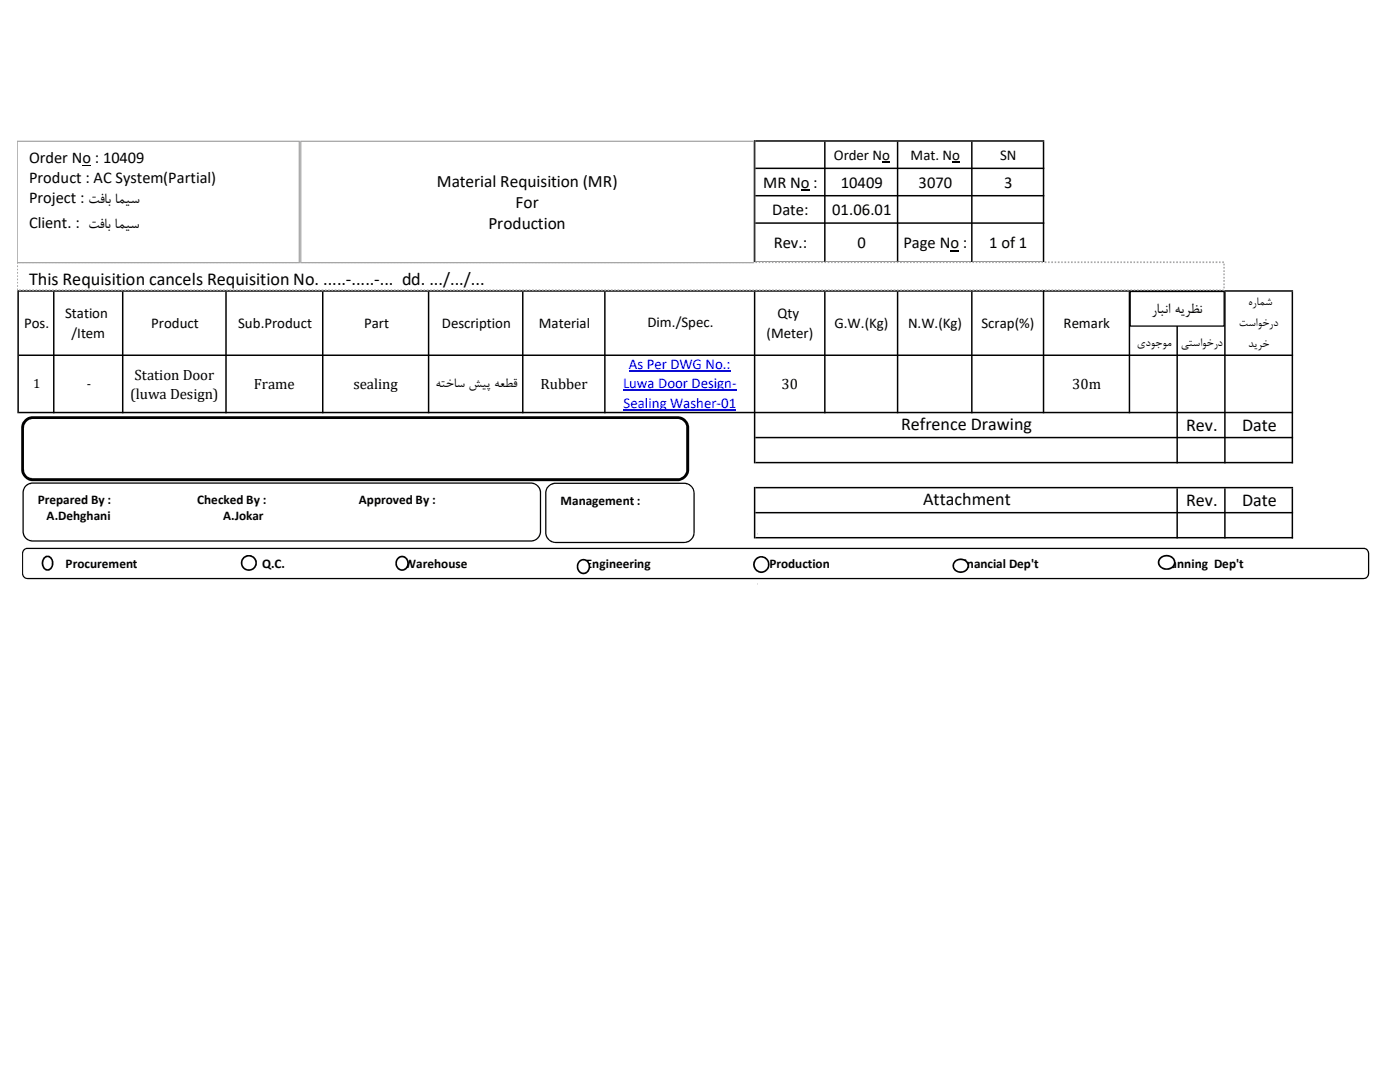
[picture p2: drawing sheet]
<svg xmlns="http://www.w3.org/2000/svg" width="279mm" height="216mm" viewBox="0 0 279 216" stroke-linecap="round" stroke-linejoin="round" font-family="sans-serif">
<path d="M159.8 37.8h1.7v.2h-1.7zM176 32.2h1.6v.2h-1.6zM190 32.2h1.6v.2h-1.6zM189.7 49.9h1.7v.2h-1.7z" fill="#000"/>
<path d="M124.3 77.9h22.7M125.5 74h20.3M124.5 81.8h22.4" fill="none" stroke="#00f" stroke-width=".21"/>
<g fill="#000">
<path d="M150.5 28h.2v24.5h-.2zM164.5 28.3h.3v24.2h-.3zM179 28.3h.3v24.2h-.3zM193.8 28.3h.3v24.2h-.3zM150.5 58.2h.2v34.3h-.2zM234.8 58.2h.3v34.3h-.3zM244.3 58.2h.3v34.3h-.3zM257.8 58.2h.3v34.3h-.3zM150.5 97.2h.2v10.2h-.2zM164.5 58.2h.3v24.3h-.3zM179 58.2h.3v24.3h-.3zM193.8 58.2h.3v24.3h-.3zM208.1 28.3h.3v54.2h-.3zM3.5 57.9h.3v24.6h-.3zM10.6 58.2h.3v24.3h-.3zM24.3 58.2h.3v24.3h-.3zM45 58.2h.3v24.3h-.3zM64.3 58.2h.3v24.3h-.3zM85.4 58.2h.3v24.3h-.3zM104.2 58.2h.3v24.3h-.3zM120.6 58.2h.3v24.3h-.3zM225.3 58.2h.3v24.3h-.3zM234.8 97.5h.3v9.9h-.3zM244.3 97.5h.3v9.9h-.3zM257.8 97.5h.3v9.9h-.3z" fill-rule="evenodd"/>
<path d="M150.7 28h57.7v.3h-57.7zM150.7 33.4h57.7v.3h-57.7zM150.7 38.9h57.7v.3h-57.7zM150.7 44.4h57.7v.3h-57.7zM150.7 52.2h57.7v.3h-57.7zM3.8 57.9h254.3v.3h-254.3zM3.8 70.7h254.3v.3h-254.3zM3.8 82.2h254.3v.3h-254.3zM150.7 87.2h107.4v.3h-107.4zM150.7 92.2h107.4v.3h-107.4zM150.7 97.2h107.4v.3h-107.4zM150.7 102.2h107.4v.2h-107.4zM150.7 107.1h107.4v.3h-107.4z" fill-rule="evenodd"/>
<path d="M151.1 106.4l.1 .2zM151.1 116.4l.1 .2z" fill-rule="evenodd"/>
</g>
<path d="M3.4 52.3h240.9v5.6h-240.9z" fill="#fff"/>
<path d="M3.4 57.6h.2v.3h-.2zM3.4 56.9h.2v.3h-.2zM3.4 56.3h.2v.3h-.2zM3.4 55.6h.2v.3h-.2zM3.4 54.9h.2v.3h-.2zM3.4 54.3h.2v.3h-.2zM3.4 53.6h.2v.3h-.2zM3.4 53h.2v.3h-.2zM3.4 52.2v.3l.2-.2v.3h-.2zM3.8 52.2h.3v.3h-.3zM4.4 52.2h.3v.3h-.3zM5.1 52.2h.3v.3h-.3zM5.8 52.2h.3v.3h-.3zM6.4 52.2h.3v.3h-.3zM7.1 52.2h.3v.3h-.3zM7.7 52.2h.3v.3h-.3zM8.4 52.2h.3v.3h-.3zM9 52.2h.4v.3h-.4zM9.7 52.2h.3v.3h-.3zM10.3 52.2h.4v.3h-.4zM11 52.2h.3v.3h-.3zM11.6 52.2h.4v.3h-.4zM12.3 52.2h.3v.3h-.3zM13 52.2h.3v.3h-.3zM13.6 52.2h.3v.3h-.3zM14.3 52.2h.3v.3h-.3zM14.9 52.2h.3v.3h-.3zM15.6 52.2h.3v.3h-.3zM16.3 52.2h.3v.3h-.3zM16.9 52.2h.3v.3h-.3zM17.6 52.2h.3v.3h-.3zM18.2 52.2h.3v.3h-.3zM18.9 52.2h.3v.3h-.3zM19.5 52.2h.4v.3h-.4zM20.2 52.2h.3v.3h-.3zM20.8 52.2h.4v.3h-.4zM21.5 52.2h.3v.3h-.3zM22.1 52.2h.4v.3h-.4zM22.8 52.2h.3v.3h-.3zM23.5 52.2h.3v.3h-.3zM24.1 52.2h.3v.3h-.3zM24.8 52.2h.3v.3h-.3zM25.4 52.2h.3v.3h-.3zM26.1 52.2h.3v.3h-.3zM26.8 52.2h.3v.3h-.3zM27.4 52.2h.3v.3h-.3zM28.1 52.2h.3v.3h-.3zM28.7 52.2h.3v.3h-.3zM29.4 52.2h.3v.3h-.3zM30 52.2h.4v.3h-.4zM30.7 52.2h.3v.3h-.3zM31.3 52.2h.4v.3h-.4zM32 52.2h.3v.3h-.3zM32.6 52.2h.4v.3h-.4zM33.3 52.2h.3v.3h-.3zM34 52.2h.3v.3h-.3zM34.6 52.2h.3v.3h-.3zM35.3 52.2h.3v.3h-.3zM35.9 52.2h.3v.3h-.3zM36.6 52.2h.3v.3h-.3zM37.3 52.2h.2v.3h-.2zM37.9 52.2h.3v.3h-.3zM38.6 52.2h.3v.3h-.3zM39.2 52.2h.3v.3h-.3zM39.9 52.2h.3v.3h-.3zM40.5 52.2h.4v.3h-.4zM41.2 52.2h.3v.3h-.3zM41.8 52.2h.4v.3h-.4zM42.5 52.2h.3v.3h-.3zM43.1 52.2h.4v.3h-.4zM43.8 52.2h.3v.3h-.3zM44.4 52.2h.4v.3h-.4zM45.1 52.2h.3v.3h-.3zM45.8 52.2h.3v.3h-.3zM46.4 52.2h.3v.3h-.3zM47.1 52.2h.3v.3h-.3zM47.8 52.2h.2v.3h-.2zM48.4 52.2h.3v.3h-.3zM49.1 52.2h.3v.3h-.3zM49.7 52.2h.3v.3h-.3zM50.4 52.2h.3v.3h-.3zM51 52.2h.4v.3h-.4zM51.7 52.2h.3v.3h-.3zM52.3 52.2h.4v.3h-.4zM53 52.2h.3v.3h-.3zM53.6 52.2h.4v.3h-.4zM54.3 52.2h.3v.3h-.3zM54.9 52.2h.4v.3h-.4zM55.6 52.2h.3v.3h-.3zM56.3 52.2h.3v.3h-.3zM56.9 52.2h.3v.3h-.3zM57.6 52.2h.3v.3h-.3zM58.3 52.2h.2v.3h-.2zM58.9 52.2h.3v.3h-.3zM59.6 52.2h.3v.3h-.3zM60.2 52.2h.3v.3h-.3zM60.9 52.2h.3v.3h-.3zM61.5 52.2h.3v.3h-.3zM62.2 52.2h.3v.3h-.3zM62.8 52.2h.4v.3h-.4zM63.5 52.2h.3v.3h-.3zM64.1 52.2h.4v.3h-.4zM64.8 52.2h.3v.3h-.3zM65.4 52.2h.4v.3h-.4zM66.1 52.2h.3v.3h-.3zM66.8 52.2h.3v.3h-.3zM67.4 52.2h.3v.3h-.3zM68.1 52.2h.3v.3h-.3zM68.7 52.2h.3v.3h-.3zM69.4 52.2h.3v.3h-.3zM70.1 52.2h.3v.3h-.3zM70.7 52.2h.3v.3h-.3zM71.4 52.2h.3v.3h-.3zM72 52.2h.3v.3h-.3zM72.7 52.2h.3v.3h-.3zM73.3 52.2h.4v.3h-.4zM74 52.2h.3v.3h-.3zM74.6 52.2h.4v.3h-.4zM75.3 52.2h.3v.3h-.3zM75.9 52.2h.4v.3h-.4zM76.6 52.2h.3v.3h-.3zM77.3 52.2h.3v.3h-.3zM77.9 52.2h.3v.3h-.3zM78.6 52.2h.3v.3h-.3zM79.2 52.2h.3v.3h-.3zM79.9 52.2h.3v.3h-.3zM80.6 52.2h.3v.3h-.3zM81.2 52.2h.3v.3h-.3zM81.9 52.2h.3v.3h-.3zM82.5 52.2h.3v.3h-.3zM83.2 52.2h.3v.3h-.3zM83.8 52.2h.4v.3h-.4zM84.5 52.2h.3v.3h-.3zM85.1 52.2h.4v.3h-.4zM85.8 52.2h.3v.3h-.3zM86.4 52.2h.4v.3h-.4zM87.1 52.2h.3v.3h-.3zM87.8 52.2h.3v.3h-.3zM88.4 52.2h.3v.3h-.3zM89.1 52.2h.3v.3h-.3zM89.7 52.2h.3v.3h-.3zM90.4 52.2h.3v.3h-.3zM91.1 52.2h.3v.3h-.3zM91.7 52.2h.3v.3h-.3zM92.4 52.2h.3v.3h-.3zM93 52.2h.3v.3h-.3zM93.7 52.2h.3v.3h-.3zM94.3 52.2h.4v.3h-.4zM95 52.2h.3v.3h-.3zM95.6 52.2h.4v.3h-.4zM96.3 52.2h.3v.3h-.3zM96.9 52.2h.4v.3h-.4zM97.6 52.2h.3v.3h-.3zM98.3 52.2h.3v.3h-.3zM98.9 52.2h.3v.3h-.3zM99.6 52.2h.3v.3h-.3zM100.2 52.2h.3v.3h-.3zM100.9 52.2h.3v.3h-.3zM101.6 52.2h.3v.3h-.3zM102.2 52.2h.3v.3h-.3zM102.9 52.2h.3v.3h-.3zM103.5 52.2h.3v.3h-.3zM104.2 52.2h.3v.3h-.3zM104.8 52.2h.4v.3h-.4zM105.5 52.2h.3v.3h-.3zM106.1 52.2h.4v.3h-.4zM106.8 52.2h.3v.3h-.3zM107.4 52.2h.4v.3h-.4zM108.1 52.2h.3v.3h-.3zM108.8 52.2h.3v.3h-.3zM109.4 52.2h.3v.3h-.3zM110.1 52.2h.3v.3h-.3zM110.7 52.2h.3v.3h-.3zM111.4 52.2h.3v.3h-.3zM112.1 52.2h.3v.3h-.3zM112.7 52.2h.3v.3h-.3zM113.4 52.2h.3v.3h-.3zM114 52.2h.3v.3h-.3zM114.7 52.2h.3v.3h-.3zM115.3 52.2h.4v.3h-.4zM116 52.2h.3v.3h-.3zM116.6 52.2h.4v.3h-.4zM117.3 52.2h.3v.3h-.3zM117.9 52.2h.4v.3h-.4zM118.6 52.2h.3v.3h-.3zM119.3 52.2h.3v.3h-.3zM119.9 52.2h.3v.3h-.3zM120.6 52.2h.3v.3h-.3zM121.2 52.2h.3v.3h-.3zM121.9 52.2h.3v.3h-.3zM122.6 52.2h.3v.3h-.3zM123.2 52.2h.3v.3h-.3zM123.9 52.2h.3v.3h-.3zM124.5 52.2h.3v.3h-.3zM125.2 52.2h.3v.3h-.3zM125.8 52.2h.4v.3h-.4zM126.5 52.2h.3v.3h-.3zM127.1 52.2h.4v.3h-.4zM127.8 52.2h.3v.3h-.3zM128.4 52.2h.4v.3h-.4zM129.1 52.2h.3v.3h-.3zM129.8 52.2h.3v.3h-.3zM130.4 52.2h.3v.3h-.3zM131.1 52.2h.3v.3h-.3zM131.7 52.2h.3v.3h-.3zM132.4 52.2h.3v.3h-.3zM133.1 52.2h.2v.3h-.2zM133.7 52.2h.3v.3h-.3zM134.4 52.2h.3v.3h-.3zM135 52.2h.3v.3h-.3zM135.7 52.2h.3v.3h-.3zM136.3 52.2h.4v.3h-.4zM137 52.2h.3v.3h-.3zM137.6 52.2h.4v.3h-.4zM138.3 52.2h.3v.3h-.3zM138.9 52.2h.4v.3h-.4zM139.6 52.2h.3v.3h-.3zM140.3 52.2h.3v.3h-.3zM140.9 52.2h.3v.3h-.3zM141.6 52.2h.3v.3h-.3zM142.2 52.2h.3v.3h-.3zM142.9 52.2h.3v.3h-.3zM143.6 52.2h.2v.3h-.2zM144.2 52.2h.3v.3h-.3zM144.9 52.2h.3v.3h-.3zM145.5 52.2h.3v.3h-.3zM146.2 52.2h.3v.3h-.3zM146.8 52.2h.4v.3h-.4zM147.5 52.2h.3v.3h-.3zM148.1 52.2h.4v.3h-.4zM148.8 52.2h.3v.3h-.3zM149.4 52.2h.4v.3h-.4zM150.1 52.2h.3v.3h-.3zM150.7 52.2h.4v.3h-.4zM151.4 52.2h.3v.3h-.3zM152.1 52.2h.3v.3h-.3zM152.7 52.2h.3v.3h-.3zM153.4 52.2h.3v.3h-.3zM154.1 52.2h.2v.3h-.2zM154.7 52.2h.3v.3h-.3zM155.4 52.2h.3v.3h-.3zM156 52.2h.3v.3h-.3zM156.7 52.2h.3v.3h-.3zM157.3 52.2h.3v.3h-.3zM158 52.2h.3v.3h-.3zM158.6 52.2h.4v.3h-.4zM159.3 52.2h.3v.3h-.3zM159.9 52.2h.4v.3h-.4zM160.6 52.2h.3v.3h-.3zM161.2 52.2h.4v.3h-.4zM161.9 52.2h.3v.3h-.3zM162.6 52.2h.3v.3h-.3zM163.2 52.2h.3v.3h-.3zM163.9 52.2h.3v.3h-.3zM164.5 52.2h.3v.3h-.3zM165.2 52.2h.3v.3h-.3zM165.9 52.2h.3v.3h-.3zM166.5 52.2h.3v.3h-.3zM167.2 52.2h.3v.3h-.3zM167.8 52.2h.3v.3h-.3zM168.5 52.2h.3v.3h-.3zM169.1 52.2h.4v.3h-.4zM169.8 52.2h.3v.3h-.3zM170.4 52.2h.4v.3h-.4zM171.1 52.2h.3v.3h-.3zM171.7 52.2h.4v.3h-.4zM172.4 52.2h.3v.3h-.3zM173.1 52.2h.3v.3h-.3zM173.7 52.2h.3v.3h-.3zM174.4 52.2h.3v.3h-.3zM175 52.2h.3v.3h-.3zM175.7 52.2h.3v.3h-.3zM176.4 52.2h.3v.3h-.3zM177 52.2h.3v.3h-.3zM177.7 52.2h.3v.3h-.3zM178.3 52.2h.3v.3h-.3zM179 52.2h.3v.3h-.3zM179.6 52.2h.4v.3h-.4zM180.3 52.2h.3v.3h-.3zM180.9 52.2h.4v.3h-.4zM181.6 52.2h.3v.3h-.3zM182.2 52.2h.4v.3h-.4zM182.9 52.2h.3v.3h-.3zM183.6 52.2h.3v.3h-.3zM184.2 52.2h.3v.3h-.3zM184.9 52.2h.3v.3h-.3zM185.5 52.2h.3v.3h-.3zM186.2 52.2h.3v.3h-.3zM186.9 52.2h.3v.3h-.3zM187.5 52.2h.3v.3h-.3zM188.2 52.2h.3v.3h-.3zM188.8 52.2h.3v.3h-.3zM189.5 52.2h.3v.3h-.3zM190.1 52.2h.4v.3h-.4zM190.8 52.2h.3v.3h-.3zM191.4 52.2h.4v.3h-.4zM192.1 52.2h.3v.3h-.3zM192.7 52.2h.4v.3h-.4zM193.4 52.2h.3v.3h-.3zM194.1 52.2h.3v.3h-.3zM194.7 52.2h.3v.3h-.3zM195.4 52.2h.3v.3h-.3zM196 52.2h.3v.3h-.3zM196.7 52.2h.3v.3h-.3zM197.4 52.2h.3v.3h-.3zM198 52.2h.3v.3h-.3zM198.7 52.2h.3v.3h-.3zM199.3 52.2h.3v.3h-.3zM200 52.2h.3v.3h-.3zM200.6 52.2h.4v.3h-.4zM201.3 52.2h.3v.3h-.3zM201.9 52.2h.4v.3h-.4zM202.6 52.2h.3v.3h-.3zM203.2 52.2h.4v.3h-.4zM203.9 52.2h.3v.3h-.3zM204.6 52.2h.3v.3h-.3zM205.2 52.2h.3v.3h-.3zM205.9 52.2h.3v.3h-.3zM206.5 52.2h.3v.3h-.3zM207.2 52.2h.3v.3h-.3zM207.9 52.2h.3v.3h-.3zM208.5 52.2h.3v.3h-.3zM209.2 52.2h.3v.3h-.3zM209.8 52.2h.3v.3h-.3zM210.5 52.2h.3v.3h-.3zM211.1 52.2h.4v.3h-.4zM211.8 52.2h.3v.3h-.3zM212.4 52.2h.4v.3h-.4zM213.1 52.2h.3v.3h-.3zM213.7 52.2h.4v.3h-.4zM214.4 52.2h.3v.3h-.3zM215.1 52.2h.3v.3h-.3zM215.7 52.2h.3v.3h-.3zM216.4 52.2h.3v.3h-.3zM217 52.2h.3v.3h-.3zM217.7 52.2h.3v.3h-.3zM218.4 52.2h.3v.3h-.3zM219 52.2h.3v.3h-.3zM219.7 52.2h.3v.3h-.3zM220.3 52.2h.3v.3h-.3zM221 52.2h.3v.3h-.3zM221.6 52.2h.4v.3h-.4zM222.3 52.2h.3v.3h-.3zM222.9 52.2h.4v.3h-.4zM223.6 52.2h.3v.3h-.3zM224.2 52.2h.4v.3h-.4zM224.9 52.2h.3v.3h-.3zM225.6 52.2h.3v.3h-.3zM226.2 52.2h.3v.3h-.3zM226.9 52.2h.3v.3h-.3zM227.5 52.2h.3v.3h-.3zM228.2 52.2h.3v.3h-.3zM228.9 52.2h.3v.3h-.3zM229.5 52.2h.3v.3h-.3zM230.2 52.2h.3v.3h-.3zM230.8 52.2h.3v.3h-.3zM231.5 52.2h.3v.3h-.3zM232.1 52.2h.4v.3h-.4zM232.8 52.2h.3v.3h-.3zM233.4 52.2h.4v.3h-.4zM234.1 52.2h.3v.3h-.3zM234.7 52.2h.4v.3h-.4zM235.4 52.2h.3v.3h-.3zM236.1 52.2h.3v.3h-.3zM236.7 52.2h.3v.3h-.3zM237.4 52.2h.3v.3h-.3zM238 52.2h.3v.3h-.3zM238.7 52.2h.3v.3h-.3zM239.4 52.2h.2v.3h-.2zM240 52.2h.3v.3h-.3zM240.7 52.2h.3v.3h-.3zM241.3 52.2h.3v.3h-.3zM242 52.2h.3v.3h-.3zM242.6 52.2h.4v.3h-.4zM243.3 52.2h.3v.3h-.3zM243.9 52.2h.4v.3h-.4zM244.1 52.6h.3v.4h-.3zM244.1 53.3h.3v.3h-.3zM244.1 53.9h.3v.4h-.3zM244.1 54.6h.3v.3h-.3zM244.1 55.2h.3v.4h-.3zM244.1 55.9h.3v.3h-.3zM244.1 56.6h.3v.3h-.3zM244.1 57.2h.3v.3h-.3zM244 57.7h.3l-.2 .2h.3v.1h-.4zM243.3 57.7h.3v.3h-.3zM242.7 57.7h.3v.3h-.3zM242 57.7h.3v.3h-.3zM241.3 57.7h.4v.3h-.4zM240.7 57.7h.3v.3h-.3zM240 57.7h.4v.3h-.4zM239.4 57.7h.3v.3h-.3zM238.7 57.7h.4v.3h-.4zM238.1 57.7h.3v.3h-.3zM237.4 57.7h.3v.3h-.3zM236.8 57.7h.3v.3h-.3zM236.1 57.7h.3v.3h-.3zM235.5 57.7h.3v.3h-.3zM234.8 57.7h.3v.3h-.3zM234.1 57.7h.3v.3h-.3zM233.5 57.7h.3v.3h-.3zM232.8 57.7h.3v.3h-.3zM232.2 57.7h.3v.3h-.3zM231.5 57.7h.3v.3h-.3zM230.8 57.7h.4v.3h-.4zM230.2 57.7h.3v.3h-.3zM229.5 57.7h.4v.3h-.4zM228.9 57.7h.3v.3h-.3zM228.2 57.7h.4v.3h-.4zM227.6 57.7h.3v.3h-.3zM226.9 57.7h.3v.3h-.3zM226.3 57.7h.3v.3h-.3zM225.6 57.7h.3v.3h-.3zM225 57.7h.3v.3h-.3zM224.3 57.7h.3v.3h-.3zM223.6 57.7h.3v.3h-.3zM223 57.7h.3v.3h-.3zM222.3 57.7h.3v.3h-.3zM221.7 57.7h.3v.3h-.3zM221 57.7h.3v.3h-.3zM220.3 57.7h.4v.3h-.4zM219.7 57.7h.3v.3h-.3zM219 57.7h.4v.3h-.4zM218.4 57.7h.3v.3h-.3zM217.7 57.7h.4v.3h-.4zM217.1 57.7h.3v.3h-.3zM216.4 57.7h.3v.3h-.3zM215.8 57.7h.3v.3h-.3zM215.1 57.7h.3v.3h-.3zM214.5 57.7h.3v.3h-.3zM213.8 57.7h.3v.3h-.3zM213.1 57.7h.3v.3h-.3zM212.5 57.7h.3v.3h-.3zM211.8 57.7h.3v.3h-.3zM211.2 57.7h.3v.3h-.3zM210.5 57.7h.3v.3h-.3zM209.8 57.7h.4v.3h-.4zM209.2 57.7h.3v.3h-.3zM208.5 57.7h.4v.3h-.4zM207.9 57.7h.3v.3h-.3zM207.2 57.7h.4v.3h-.4zM206.6 57.7h.3v.3h-.3zM205.9 57.7h.3v.3h-.3zM205.3 57.7h.3v.3h-.3zM204.6 57.7h.3v.3h-.3zM204 57.7h.3v.3h-.3zM203.3 57.7h.3v.3h-.3zM202.6 57.7h.3v.3h-.3zM202 57.7h.3v.3h-.3zM201.3 57.7h.3v.3h-.3zM200.7 57.7h.3v.3h-.3zM200 57.7h.3v.3h-.3zM199.3 57.7h.4v.3h-.4zM198.7 57.7h.3v.3h-.3zM198 57.7h.4v.3h-.4zM197.4 57.7h.3v.3h-.3zM196.7 57.7h.4v.3h-.4zM196.1 57.7h.3v.3h-.3zM195.4 57.7h.3v.3h-.3zM194.8 57.7h.3v.3h-.3zM194.1 57.7h.3v.3h-.3zM193.5 57.7h.3v.3h-.3zM192.8 57.7h.3v.3h-.3zM192.2 57.7h.2v.3h-.2zM191.5 57.7h.3v.3h-.3zM190.8 57.7h.3v.3h-.3zM190.2 57.7h.3v.3h-.3zM189.5 57.7h.3v.3h-.3zM188.8 57.7h.4v.3h-.4zM188.2 57.7h.3v.3h-.3zM187.5 57.7h.4v.3h-.4zM186.9 57.7h.3v.3h-.3zM186.2 57.7h.4v.3h-.4zM185.6 57.7h.3v.3h-.3zM184.9 57.7h.4v.3h-.4zM184.3 57.7h.3v.3h-.3zM183.6 57.7h.3v.3h-.3zM183 57.7h.3v.3h-.3zM182.3 57.7h.3v.3h-.3zM181.7 57.7h.2v.3h-.2zM181 57.7h.3v.3h-.3zM180.3 57.7h.3v.3h-.3zM179.7 57.7h.3v.3h-.3zM179 57.7h.3v.3h-.3zM178.4 57.7h.3v.3h-.3zM177.7 57.7h.3v.3h-.3zM177 57.7h.4v.3h-.4zM176.4 57.7h.3v.3h-.3zM175.7 57.7h.4v.3h-.4zM175.1 57.7h.3v.3h-.3zM174.4 57.7h.4v.3h-.4zM173.8 57.7h.3v.3h-.3zM173.1 57.7h.3v.3h-.3zM172.5 57.7h.3v.3h-.3zM171.8 57.7h.3v.3h-.3zM171.2 57.7h.2v.3h-.2zM170.5 57.7h.3v.3h-.3zM169.8 57.7h.3v.3h-.3zM169.2 57.7h.3v.3h-.3zM168.5 57.7h.3v.3h-.3zM167.9 57.7h.3v.3h-.3zM167.2 57.7h.3v.3h-.3zM166.5 57.7h.4v.3h-.4zM165.9 57.7h.3v.3h-.3zM165.2 57.7h.4v.3h-.4zM164.6 57.7h.3v.3h-.3zM163.9 57.7h.4v.3h-.4zM163.3 57.7h.3v.3h-.3zM162.6 57.7h.3v.3h-.3zM162 57.7h.3v.3h-.3zM161.3 57.7h.3v.3h-.3zM160.7 57.7h.3v.3h-.3zM160 57.7h.3v.3h-.3zM159.3 57.7h.3v.3h-.3zM158.7 57.7h.3v.3h-.3zM158 57.7h.3v.3h-.3zM157.4 57.7h.3v.3h-.3zM156.7 57.7h.3v.3h-.3zM156 57.7h.4v.3h-.4zM155.4 57.7h.3v.3h-.3zM154.7 57.7h.4v.3h-.4zM154.1 57.7h.3v.3h-.3zM153.4 57.7h.4v.3h-.4zM152.8 57.7h.3v.3h-.3zM152.1 57.7h.3v.3h-.3zM151.5 57.7h.3v.3h-.3zM150.8 57.7h.3v.3h-.3zM150.2 57.7h.3v.3h-.3zM149.5 57.7h.3v.3h-.3zM148.8 57.7h.3v.3h-.3zM148.2 57.7h.3v.3h-.3zM147.5 57.7h.3v.3h-.3zM146.9 57.7h.3v.3h-.3zM146.2 57.7h.3v.3h-.3zM145.5 57.7h.4v.3h-.4zM144.9 57.7h.3v.3h-.3zM144.2 57.7h.4v.3h-.4zM143.6 57.7h.3v.3h-.3zM142.9 57.7h.4v.3h-.4zM142.3 57.7h.3v.3h-.3zM141.6 57.7h.3v.3h-.3zM141 57.7h.3v.3h-.3zM140.3 57.7h.3v.3h-.3zM139.7 57.7h.3v.3h-.3zM139 57.7h.3v.3h-.3zM138.3 57.7h.3v.3h-.3zM137.7 57.7h.3v.3h-.3zM137 57.7h.3v.3h-.3zM136.4 57.7h.3v.3h-.3zM135.7 57.7h.3v.3h-.3zM135 57.7h.4v.3h-.4zM134.4 57.7h.3v.3h-.3zM133.7 57.7h.4v.3h-.4zM133.1 57.7h.3v.3h-.3zM132.4 57.7h.4v.3h-.4zM131.8 57.7h.3v.3h-.3zM131.1 57.7h.3v.3h-.3zM130.5 57.7h.3v.3h-.3zM129.8 57.7h.3v.3h-.3zM129.2 57.7h.3v.3h-.3zM128.5 57.7h.3v.3h-.3zM127.8 57.7h.3v.3h-.3zM127.2 57.7h.3v.3h-.3zM126.5 57.7h.3v.3h-.3zM125.9 57.7h.3v.3h-.3zM125.2 57.7h.3v.3h-.3zM124.5 57.7h.4v.3h-.4zM123.9 57.7h.3v.3h-.3zM123.2 57.7h.4v.3h-.4zM122.6 57.7h.3v.3h-.3zM121.9 57.7h.4v.3h-.4zM121.3 57.7h.3v.3h-.3zM120.6 57.7h.3v.3h-.3zM120 57.7h.3v.3h-.3zM119.3 57.7h.3v.3h-.3zM118.7 57.7h.3v.3h-.3zM118 57.7h.3v.3h-.3zM117.3 57.7h.3v.3h-.3zM116.7 57.7h.3v.3h-.3zM116 57.7h.3v.3h-.3zM115.4 57.7h.3v.3h-.3zM114.7 57.7h.3v.3h-.3zM114 57.7h.4v.3h-.4zM113.4 57.7h.3v.3h-.3zM112.7 57.7h.4v.3h-.4zM112.1 57.7h.3v.3h-.3zM111.4 57.7h.4v.3h-.4zM110.8 57.7h.3v.3h-.3zM110.1 57.7h.3v.3h-.3zM109.5 57.7h.3v.3h-.3zM108.8 57.7h.3v.3h-.3zM108.2 57.7h.3v.3h-.3zM107.5 57.7h.3v.3h-.3zM106.8 57.7h.3v.3h-.3zM106.2 57.7h.3v.3h-.3zM105.5 57.7h.3v.3h-.3zM104.9 57.7h.3v.3h-.3zM104.2 57.7h.3v.3h-.3zM103.5 57.7h.4v.3h-.4zM102.9 57.7h.3v.3h-.3zM102.2 57.7h.4v.3h-.4zM101.6 57.7h.3v.3h-.3zM100.9 57.7h.4v.3h-.4zM100.3 57.7h.3v.3h-.3zM99.6 57.7h.3v.3h-.3zM99 57.7h.3v.3h-.3zM98.3 57.7h.3v.3h-.3zM97.7 57.7h.3v.3h-.3zM97 57.7h.3v.3h-.3zM96.4 57.7h.2v.3h-.2zM95.7 57.7h.3v.3h-.3zM95 57.7h.3v.3h-.3zM94.4 57.7h.3v.3h-.3zM93.7 57.7h.3v.3h-.3zM93 57.7h.4v.3h-.4zM92.4 57.7h.3v.3h-.3zM91.7 57.7h.4v.3h-.4zM91.1 57.7h.3v.3h-.3zM90.4 57.7h.4v.3h-.4zM89.8 57.7h.3v.3h-.3zM89.1 57.7h.4v.3h-.4zM88.5 57.7h.3v.3h-.3zM87.8 57.7h.3v.3h-.3zM87.2 57.7h.3v.3h-.3zM86.5 57.7h.3v.3h-.3zM85.9 57.7h.2v.3h-.2zM85.2 57.7h.3v.3h-.3zM84.5 57.7h.3v.3h-.3zM83.9 57.7h.3v.3h-.3zM83.2 57.7h.3v.3h-.3zM82.5 57.7h.4v.3h-.4zM81.9 57.7h.3v.3h-.3zM81.2 57.7h.4v.3h-.4zM80.6 57.7h.3v.3h-.3zM79.9 57.7h.4v.3h-.4zM79.3 57.7h.3v.3h-.3zM78.6 57.7h.4v.3h-.4zM78 57.7h.3v.3h-.3zM77.3 57.7h.3v.3h-.3zM76.7 57.7h.3v.3h-.3zM76 57.7h.3v.3h-.3zM75.4 57.7h.2v.3h-.2zM74.7 57.7h.3v.3h-.3zM74 57.7h.3v.3h-.3zM73.4 57.7h.3v.3h-.3zM72.7 57.7h.3v.3h-.3zM72.1 57.7h.3v.3h-.3zM71.4 57.7h.3v.3h-.3zM70.7 57.7h.4v.3h-.4zM70.1 57.7h.3v.3h-.3zM69.4 57.7h.4v.3h-.4zM68.8 57.7h.3v.3h-.3zM68.1 57.7h.4v.3h-.4zM67.5 57.7h.3v.3h-.3zM66.8 57.7h.3v.3h-.3zM66.2 57.7h.3v.3h-.3zM65.5 57.7h.3v.3h-.3zM64.9 57.7h.3v.3h-.3zM64.2 57.7h.3v.3h-.3zM63.5 57.7h.3v.3h-.3zM62.9 57.7h.3v.3h-.3zM62.2 57.7h.3v.3h-.3zM61.6 57.7h.3v.3h-.3zM60.9 57.7h.3v.3h-.3zM60.2 57.7h.4v.3h-.4zM59.6 57.7h.3v.3h-.3zM58.9 57.7h.4v.3h-.4zM58.3 57.7h.3v.3h-.3zM57.6 57.7h.4v.3h-.4zM57 57.7h.3v.3h-.3zM56.3 57.7h.3v.3h-.3zM55.7 57.7h.3v.3h-.3zM55 57.7h.3v.3h-.3zM54.4 57.7h.3v.3h-.3zM53.7 57.7h.3v.3h-.3zM53 57.7h.3v.3h-.3zM52.4 57.7h.3v.3h-.3zM51.7 57.7h.3v.3h-.3zM51.1 57.7h.3v.3h-.3zM50.4 57.7h.3v.3h-.3zM49.7 57.7h.4v.3h-.4zM49.1 57.7h.3v.3h-.3zM48.4 57.7h.4v.3h-.4zM47.8 57.7h.3v.3h-.3zM47.1 57.7h.4v.3h-.4zM46.5 57.7h.3v.3h-.3zM45.8 57.7h.3v.3h-.3zM45.2 57.7h.3v.3h-.3zM44.5 57.7h.3v.3h-.3zM43.9 57.7h.3v.3h-.3zM43.2 57.7h.3v.3h-.3zM42.5 57.7h.3v.3h-.3zM41.9 57.7h.3v.3h-.3zM41.2 57.7h.3v.3h-.3zM40.6 57.7h.3v.3h-.3zM39.9 57.7h.3v.3h-.3zM39.2 57.7h.4v.3h-.4zM38.6 57.7h.3v.3h-.3zM37.9 57.7h.4v.3h-.4zM37.3 57.7h.3v.3h-.3zM36.6 57.7h.4v.3h-.4zM36 57.7h.3v.3h-.3zM35.3 57.7h.3v.3h-.3zM34.7 57.7h.3v.3h-.3zM34 57.7h.3v.3h-.3zM33.4 57.7h.3v.3h-.3zM32.7 57.7h.3v.3h-.3zM32 57.7h.3v.3h-.3zM31.4 57.7h.3v.3h-.3zM30.7 57.7h.3v.3h-.3zM30.1 57.7h.3v.3h-.3zM29.4 57.7h.3v.3h-.3zM28.7 57.7h.4v.3h-.4zM28.1 57.7h.3v.3h-.3zM27.4 57.7h.4v.3h-.4zM26.8 57.7h.3v.3h-.3zM26.1 57.7h.4v.3h-.4zM25.5 57.7h.3v.3h-.3zM24.8 57.7h.3v.3h-.3zM24.2 57.7h.3v.3h-.3zM23.5 57.7h.3v.3h-.3zM22.9 57.7h.3v.3h-.3zM22.2 57.7h.3v.3h-.3zM21.5 57.7h.3v.3h-.3zM20.9 57.7h.3v.3h-.3zM20.2 57.7h.3v.3h-.3zM19.6 57.7h.3v.3h-.3zM18.9 57.7h.3v.3h-.3zM18.2 57.7h.4v.3h-.4zM17.6 57.7h.3v.3h-.3zM16.9 57.7h.4v.3h-.4zM16.3 57.7h.3v.3h-.3zM15.6 57.7h.4v.3h-.4zM15 57.7h.3v.3h-.3zM14.3 57.7h.3v.3h-.3zM13.7 57.7h.3v.3h-.3zM13 57.7h.3v.3h-.3zM12.4 57.7h.3v.3h-.3zM11.7 57.7h.3v.3h-.3zM11 57.7h.3v.3h-.3zM10.4 57.7h.3v.3h-.3zM9.7 57.7h.3v.3h-.3zM9.1 57.7h.3v.3h-.3zM8.4 57.7h.3v.3h-.3zM7.7 57.7h.4v.3h-.4zM7.1 57.7h.3v.3h-.3zM6.4 57.7h.4v.3h-.4zM5.8 57.7h.3v.3h-.3zM5.1 57.7h.4v.3h-.4zM4.5 57.7h.3v.3h-.3zM3.8 57.7h.3v.3h-.3zM3.4 57.7l.1 .3z" fill="#a6a6a6"/>
<path d="M3.4 28.2h56.3v24.2h-56.3z" fill="#fff"/>
<path d="M3.4 28.1h56.4v24.4h-56.4zM3.4 28.3l.2-.1v24.2l-.2-.1h56.3l-.1 .1v-24.2l.1 .1z" fill="#a6a6a6"/>
<path d="M16.5 32.9h1.7v.1h-1.7z" fill="#000"/>
<path d="M60 28.2h90.4v24.2h-90.4z" fill="#fff"/>
<path d="M59.9 28.1h90.5l.1 .1v24.2l-.1 .1h-90.4l-.1-.1zM60 28.3l.2-.1v24.2l-.2-.1h90.4l-.1 .1v-24.2l.1 .1z" fill="#a6a6a6"/>
<path d="M225.6 58.2h18.7v6.9h-18.7z" fill="#fff"/>
<path d="M225.5 58.1h18.9v7l-.1 .1h-18.7l-.2-.1zM225.6 58.3l.1-.1v6.9l-.1-.2h18.7l-.1 .2v-6.9l.1 .1z" fill="#000"/>
<path d="M5.2 96.9l.8-.4 .5-.1h99.4a1.93 1.93 0 0 1 2 1.9v7.7a1.93 1.93 0 0 1-2 1.9h-99.4a1.9 1.9 0 0 1-1.9-1.9v-7.7l.1-.5z" fill-rule="evenodd" fill="#fff"/>
<path d="M5.1 96.9l.6-.5 .6-.1h99.6a2.02 2.02 0 0 1 2.1 2v7.7a2.03 2.03 0 0 1-2 2.1h-99.5a2.02 2.02 0 0 1-2-2.1v-7.9l.2-.8zM5.2 97l-.5 1.1v7.9a1.72 1.72 0 0 0 .8 1.5l.8 .3h99.8l1.1-.5 .5-1.1v-8.1l-.5-1.1-1.1-.5h-99.8z" fill="#000"/>
<path d="M109.5 97l.9-.5 .5-.1h25.6a1.98 1.98 0 0 1 2 2v7.9a1.99 1.99 0 0 1-2 1.9h-25.6a1.98 1.98 0 0 1-2-1.9v-7.9l.1-.5z" fill-rule="evenodd" fill="#fff"/>
<path d="M109.4 96.9l.5-.3 .8-.3h25.8a2.1 2.1 0 0 1 2.1 2.1v7.9a2.17 2.17 0 0 1-2.1 2.1h-25.6a2.1 2.1 0 0 1-2.1-2.1v-8.1l.2-.6zM109.6 97.1l-.4 .6-.1 .5v8.3l.2 .8 .6 .5 .4 .2 26.4 .1 .8-.3 .6-.5 .2-.5 .1-8.6-.3-.8-.9-.7-.5-.1h-26l-.5 .1z" fill="#000"/>
<path d="M4.8 109.7l.7-.3h266.6a.99 .99 0 0 1 1 1v4a1.03 1.03 0 0 1-1 1h-266.6a.99 .99 0 0 1-1-1v-4z" fill-rule="evenodd" fill="#fff"/>
<path d="M4.6 109.8l.7-.5h267.1a1.23 1.23 0 0 1 .9 1.1v4a1.19 1.19 0 0 1-1.2 1.2h-266.6a1.08 1.08 0 0 1-1.1-1.1v-4.3zM4.9 109.8l-.3 .6v4l.3 .7 .4 .2h267l.5-.2 .2-.7v-4l-.2-.6-.5-.2h-267z" fill="#000"/>
<path d="M8.9 111.3a.93 .93 0 0 1 1-.2 .93 .93 0 0 1 .5 .8 1.25 1.25 0 0 1-1.2 1.8 1.59 1.59 0 0 1-.3-2.4z" fill-rule="evenodd" fill="#fff"/>
<path d="M8.8 111.1a.97 .97 0 0 1 1.4 0l.1 .2a1.87 1.87 0 0 1 0 2.1v.1a1 1 0 0 1-1.3 .3l-.5-.6a1.78 1.78 0 0 1 .1-1.9zM9 111.4l-.3 .5v1l.4 .5 .6 .1 .2-.1 .4-.5v-1l-.6-.7z" fill="#000"/>
<circle cx="49.7" cy="112.3" r="1.44" fill="#fff"/>
<path d="M48 112.3a1.65 1.65 0 0 1 3.3 0 1.65 1.65 0 0 1-3.3 0zM48.4 112.3a1.28 1.28 0 0 0 2.5 0 1.28 1.28 0 0 0-2.5 0z" fill="#000"/>
<path d="M79.5 111.3a1.31 1.31 0 0 1 1.9 .6 1.31 1.31 0 0 1-.8 1.8 1.33 1.33 0 0 1-1.5-.8 1.33 1.33 0 0 1 .4-1.6z" fill-rule="evenodd" fill="#fff"/>
<path d="M79.5 111.2a1.27 1.27 0 0 1 2 .6 1.42 1.42 0 0 1-1.3 2.1 1.42 1.42 0 0 1-1.2-2.1zM79.5 111.5l-.3 .9 .2 .7 .6 .5 .8-.2 .4-.5 .1-.5-.3-.9-.8-.3z" fill="#000"/>
<path d="M231.5 111.4a1.67 1.67 0 0 1 1.7-.5 1.67 1.67 0 0 1 1.2 1.3 1.64 1.64 0 0 1-1.6 1.3 1.64 1.64 0 0 1-1.6-1.3z" fill-rule="evenodd" fill="#fff"/>
<path d="M231.4 111.4a1.78 1.78 0 0 1 2-.7 1.78 1.78 0 0 1 1.2 1.8 1.27 1.27 0 0 1-.8 1 1.9 1.9 0 0 1-2.4-.4l-.3-.7v-.5zM231.6 111.6l-.2 .4v.4l.6 .8 1.1 .2 .7-.3 .4-.5v-.8l-.8-.7h-1.2z" fill="#000"/>
<path d="M115.7 111.9a1.33 1.33 0 0 1 1.9 .6 1.33 1.33 0 0 1-.8 1.9 1.36 1.36 0 0 1-1.5-.8 1.36 1.36 0 0 1 .4-1.7z" fill-rule="evenodd" fill="#fff"/>
<path d="M115.7 111.8a1.3 1.3 0 0 1 2 .7 1.71 1.71 0 0 1-.3 1.6 1.39 1.39 0 0 1-1.8 .2 1.39 1.39 0 0 1-.4-1.8zM115.7 112.2l-.3 .9 .3 .8 .5 .4 .8-.2 .4-.8-.1-.9-.6-.6h-.5z" fill="#000"/>
<path d="M190.5 112.1a1.49 1.49 0 0 1 1.8-.4 1.49 1.49 0 0 1 .9 1.6 1.49 1.49 0 0 1-1.8 .8 1.49 1.49 0 0 1-1.1-1.6z" fill-rule="evenodd" fill="#fff"/>
<path d="M190.5 111.8h.1a1.67 1.67 0 0 1 1.8-.2 1.67 1.67 0 0 1 1 1.6 1.67 1.67 0 0 1-1.9 1.1 1.67 1.67 0 0 1-1.4-1.7zM190.8 112.1l-.4 .5v.5l.2 .4 .4 .3 1 .2 .5-.2 .5-.5v-.8l-.5-.6-.8-.1h-.5z" fill="#000"/>
<circle cx="152" cy="112.6" r="1.51" fill="#fff"/>
<path d="M150.3 112.6a1.67 1.67 0 0 1 3.3 0 1.67 1.67 0 0 1-3.3 0zM150.6 112.7a1.35 1.35 0 0 0 2.7 0 1.35 1.35 0 0 0-2.7 0z" fill="#000"/>
<path d="M5.1 83.9l.9-.5 .6-.1h128.6a2.08 2.08 0 0 1 2 2.1v8.2a2.08 2.08 0 0 1-2 2.1h-128.6a2.04 2.04 0 0 1-2.1-2.1v-8.2l.1-.6z" fill-rule="evenodd" fill="#fff"/>
<path d="M5 83.7l.6-.5 .7-.1h129.3a2.3 2.3 0 0 1 1.9 2.3v8.2a2.33 2.33 0 0 1-2.3 2.4h-128.6a2.33 2.33 0 0 1-2.4-2.3v-8.5a2.16 2.16 0 0 1 .7-1.5zM5.3 84.1l-.4 .7-.1 .6v8.2l.1 .7 .4 .6 .3 .3 .8 .2h129.2l.9-.5 .4-.9v-9l-.5-.9-.3-.3-.7-.2h-129l-.5 .1z" fill="#000"/>
<g font-size="3.6">
<text x="5.8" y="56.9">This Requisition cancels Requisition No. .....-.....-... dd. .../.../...</text>
<text x="179.8" y="85.9">Refrence Drawing</text>
<text x="236.7" y="86">Rev.</text>
<text x="247.9" y="86">Date</text>
<text x="184.2" y="100.8">Attachment</text>
<text x="236.7" y="101">Rev.</text>
<text x="247.9" y="101">Date</text>
</g>
<g font-size="3.5">
<text x="87.2" y="37.3">Material Requisition (MR)</text>
<text x="102.9" y="41.4">For</text>
<text x="97.5" y="45.7">Production</text>
</g>
<g font-size="3.3">
<text x="5.8" y="32.5">Order No : 10409</text>
<text x="5.8" y="36.5">Product : AC System(Partial)</text>
<text x="5.8" y="40.6">Project : تف با اميس</text>
<text x="152.3" y="37.4">MR No :</text>
<text x="167.8" y="37.4">10409</text>
<text x="183.3" y="37.4">3070</text>
<text x="200.4" y="37.4">3</text>
<text x="5.8" y="45.4">Client. : تف با اميس</text>
<text x="154.1" y="42.9">Date:</text>
<text x="166.1" y="42.9">01.06.01</text>
<text x="154.4" y="49.5">Rev.:</text>
<text x="171.2" y="49.5">0</text>
<text x="180.3" y="49.5">Page No :</text>
<text x="197.4" y="49.5">1 of 1</text>
<text x="229.8" y="62.4">رابان ه</text>
<text x="235.7" y="62.4">يرظن</text>
</g>
<g font-size="3">
<text x="166.4" y="31.8">Order No</text>
<text x="181.7" y="31.8">Mat. No</text>
<text x="199.6" y="31.8">SN</text>
<text x="4.8" y="65.4">Pos.</text>
<text x="13" y="63.5">Station</text>
<text x="30.2" y="65.4">Product</text>
<text x="47.6" y="65.4">Sub.Product</text>
<text x="72.7" y="65.4">Part</text>
<text x="88.2" y="65.4">Description</text>
<text x="107.5" y="65.4">Material</text>
<text x="129.2" y="65.3">Dim./Spec.</text>
<text x="155.2" y="63.5">Qty</text>
<text x="166.5" y="65.4">G.W.(Kg)</text>
<text x="181.2" y="65.4">N.W.(Kg)</text>
<text x="195.9" y="65.4">Scrap(%)</text>
<text x="212.3" y="65.4">Remark</text>
<text x="14.3" y="67.4">/Item</text>
<text x="153" y="67.4">(Meter)</text>
<text x="26.8" y="75.8">Station Door</text>
<text x="50.7" y="77.6">Frame</text>
<text x="70.5" y="77.6">sealing</text>
<text x="86.9" y="77.3">هتخاس شيپ هعطق</text>
<text x="107.9" y="77.6">Rubber</text>
<text x="156" y="77.6">30</text>
<text x="213.9" y="77.6">30m</text>
<text x="26" y="79.5">(luwa Design)</text>
</g>
<g font-size="3" fill="#00f">
<text x="124.3" y="77.4">Luwa Door Design-</text>
<text x="125.5" y="73.5">As Per DWG No.:</text>
<text x="124.5" y="81.3">Sealing Washer-01</text>
</g>
<g font-size="2.6">
<text x="247.3" y="65.1">تساوخرد</text>
<text x="249.1" y="60.8">هرامش</text>
<text x="226.9" y="69.1">يدوجوم</text>
<text x="235.7" y="69.1">يتساوخرد</text>
<text x="249.1" y="69.3">ديرخ</text>
<text x="6.6" y="77.5">1</text>
<text x="17.3" y="77.5">-</text>
<text x="7.5" y="100.6">Prepared By :</text>
<text x="39.4" y="100.6">Checked By :</text>
<text x="71.6" y="100.6">Approved By :</text>
<text x="111.8" y="100.7">Management :</text>
<text x="9.3" y="103.8">A.Dehghani</text>
<text x="44.5" y="103.8">A.Jokar</text>
<text x="13.1" y="113.4">Procurement</text>
<text x="52.3" y="113.4">Q.C.</text>
<text x="80.6" y="113.4">Warehouse</text>
<text x="116.9" y="113.4">Engineering</text>
<text x="153.5" y="113.4">Production</text>
<text x="191.1" y="113.4">Financial Dep't</text>
<text x="231.6" y="113.4">Planning Dep't</text>
</g>
</svg>
